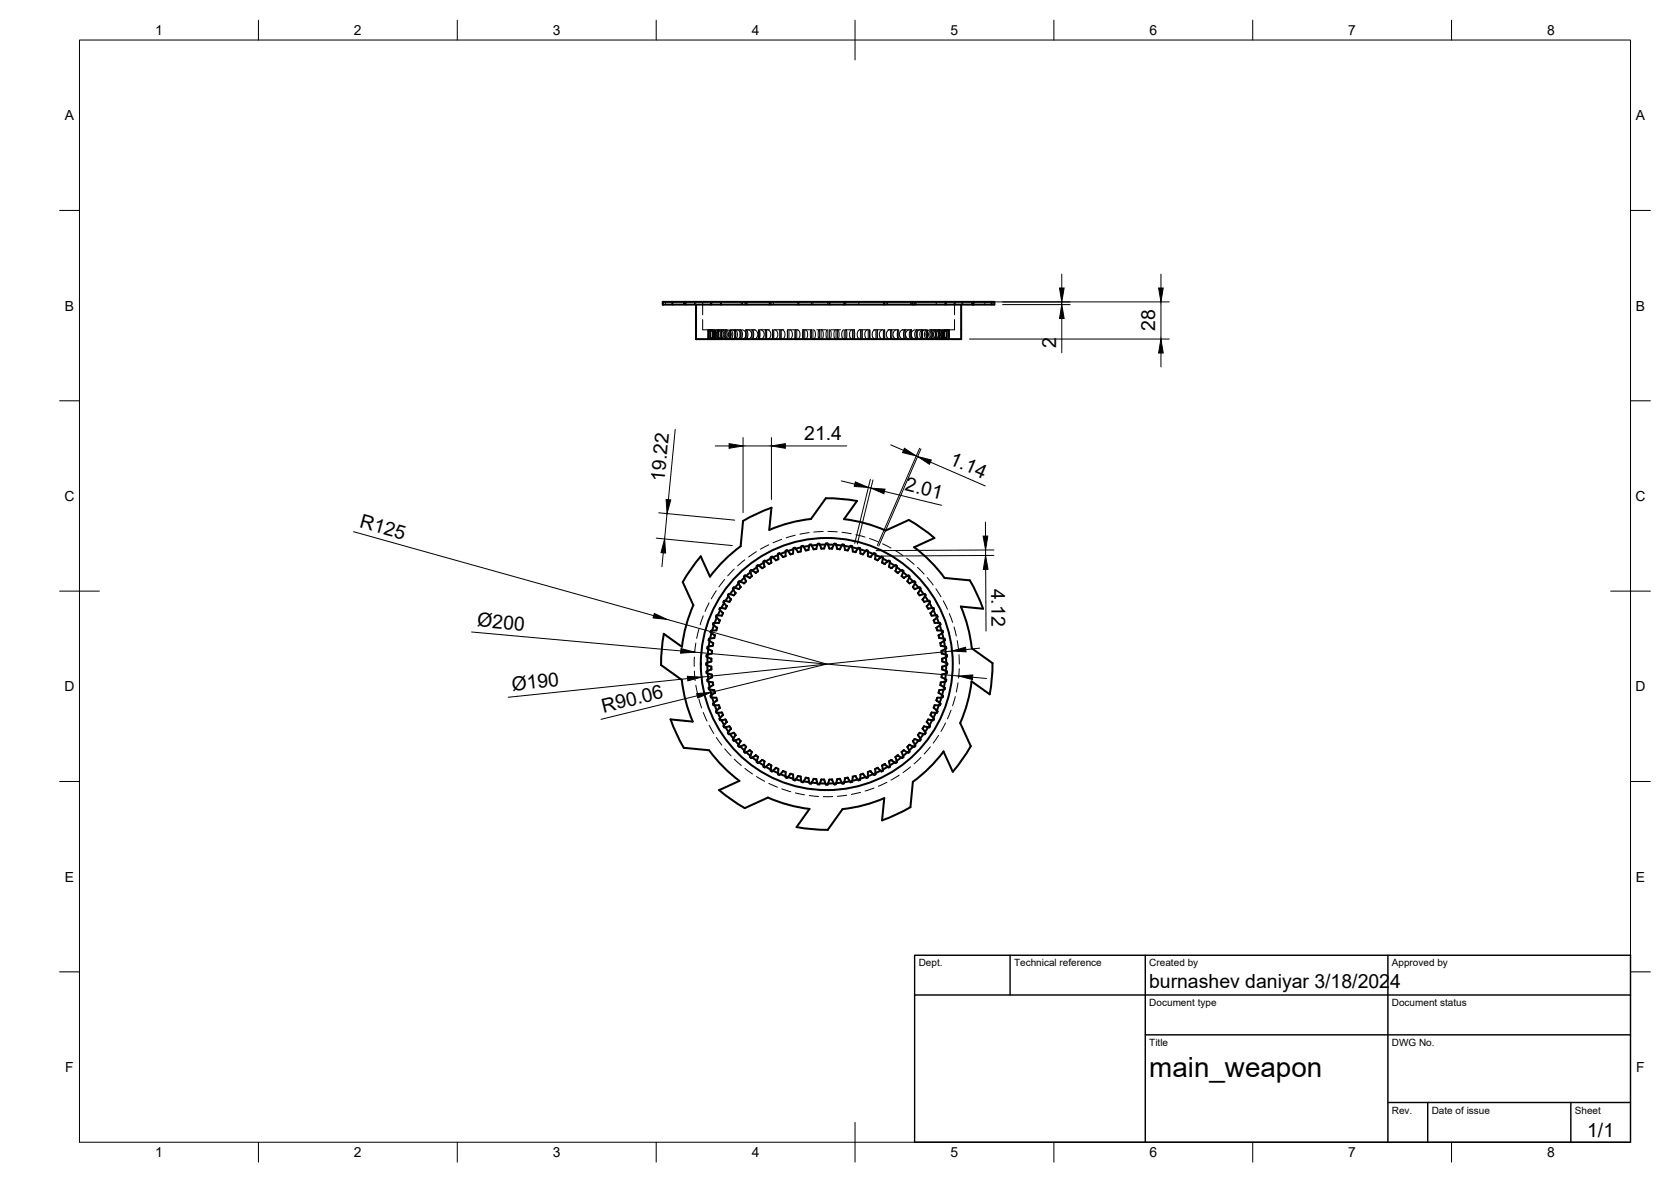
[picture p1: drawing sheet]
<svg xmlns="http://www.w3.org/2000/svg" width="420mm" height="297mm" viewBox="0 0 420 297" stroke-linecap="round" stroke-linejoin="round" font-family="sans-serif">
<!-- layer: Hidden -->
<g fill="none" stroke="#000" stroke-width=".25">
<path d="M167.4 75.9v.6M171.9 75.9v.6M172.1 75.9v.6M174.6 75.9v.6M174.8 75.9v.6M176.7 75.9v.6M176.7 75.9v3.2M179 75.9v.6M186.4 75.9v.6M186.7 75.9v.6M187.3 75.9v.6M193.9 75.9v.6"/>
<path d="M194.4 75.9v.6M204 75.9v.6M204.4 75.9v.6M208.1 75.9v.6M212.7 75.9v.6M215.9 75.9v.6M222.8 75.9v.6M223.1 75.9v.6M229 75.9v.6M230.3 75.9v.6M235.4 75.9v.6M237.9 75.9v.6"/>
<path d="M240 75.9v3.2M241.9 75.9v.6M242.1 75.9v.6M244.3 75.9v.6M244.8 75.9v.6M247.6 75.9v.6M250 75.9v.6M176.7 80.3v2.6h2.5M178 82.9v2.3M178.1 82.9v2.3M178.3 82.9v2.3M178.3 82.9l.7 .4 .3 .6-.3 .9-.7 .4z"/>
<path d="M178.4 82.9l.7 .3 .3 .7-.2 .9-.8 .4 .7-.4 .2-.6-.1-.8zM178.6 82.9l.6 .4 .3 .7-.2 .8-.7 .4M178.6 82.9l.7 .2 .4 .8-.3 .9-.8 .4zM178.7 82.9v2.3M178.9 82.9l.6 .4 .3 .6-.2 .9-.7 .4M179 82.9l.6 .2 .5 .8-.3 .9-.8 .4M179.1 82.9v2.3M179.2 82.9v2.3M179.3 82.9l.7 .4 .2 .8-.2 .7-.7 .4M179.5 82.9l.6 .2 .5 .8-.3 .9-.8 .4M179.7 82.9v2.3M179.9 82.9v2.3"/>
<path d="M180 82.9l.5 .3 .3 .8-.2 .8-.6 .4M180.1 82.9l.8 .4 .3 .7-.3 .8-.8 .4M180.4 82.9h2.3M180.5 82.9v2.3M180.6 82.9v2.3M180.7 82.9l.4 .2 .4 .8-.2 .9-.6 .4M180.9 82.9l.7 .3 .4 .7-.3 .9-.8 .4M181.4 82.9v2.3M181.5 82.9l.5 .2 .3 .7-.2 1-.6 .4zM181.8 82.9l.7 .2 .4 .8-.3 .9-.8 .4M182.4 82.9v2.3M182.5 82.9l.5 .3 .2 .9-.2 .8-.5 .3z"/>
<path d="M182.9 82.9l.7 .4 .3 .7-.3 .8-.7 .4M183.5 82.9v2.3M183.6 82.9l.4 .2 .3 .8-.2 .9-.5 .4M183.7 82.9v2.3M183.9 82.9h2.4v2.3M184 82.9l.7 .4 .3 .7-.3 .8-.7 .4M184.7 82.9v2.3M184.8 82.9l.4 .2 .2 .8-.1 .9-.5 .4M185 82.9v2.3M185.3 82.9l.7 .4 .2 .6-.2 .9-.7 .4M186.1 82.9v2.3M186.2 82.9l.3 .2 .2 .8-.1 .9-.4 .4"/>
<path d="M186.6 82.9l.7 .4 .3 .6-.3 .9-.7 .4M187.6 82.9l.3 .3 .2 .8-.2 .9-.3 .3M187.8 82.9v2.3M188.1 82.9l.7 .4 .2 .6-.2 .9-.7 .4M189.1 82.9v2.3M189.1 82.9l.4 1v.8l-.4 .5M189.4 82.9v2.3M189.6 82.9l.7 .3 .2 .7-.2 .9-.7 .4M189.9 82.9h-2.4v2.3M190.7 82.9v2.3M190.8 82.9l.3 .9-.1 1-.2 .4M191 82.9v2.3"/>
<path d="M191.1 82.9h2.4M191.3 82.9l.6 .4 .3 .7-.3 .8-.6 .4M192.4 82.9v2.3M192.5 82.9l.2 .8-.2 1.5M192.8 82.9v2.3M193 82.9l.5 .3 .3 .7-.2 .9-.6 .4M194.2 82.9l.2 .9-.2 1.4zM194.6 82.9v2.3M194.6 82.9h2.4M194.8 82.9l.5 .3 .3 .7-.3 1-.5 .3M196.1 82.9v2.3M196.4 82.9v2.3"/>
<path d="M196.7 82.9l.4 .2 .3 .7-.1 .9-.6 .5M198 82.9v2.3zM198.2 82.9h2.4M198.4 82.9v2.3M198.6 82.9l.5 .3 .1 .6-.1 1-.5 .4M199.9 82.9v2.3zM200.3 82.9v2.3M200.5 82.9l.4 .2 .2 .8v.8l-.6 .5M201.8 82.9h2.4M201.9 82.9l-.1 .5 .1 1.8M202 82.9v2.3M202.4 82.9v2.3"/>
<path d="M202.5 82.9l.4 .3 .2 .6-.1 1-.5 .4M203.9 82.9l-.1 .6 .1 1.7M204 82.9v2.3M204.4 82.9v2.3M204.6 82.9l.2 .2 .2 .7-.1 1-.3 .4M205.4 82.9h2.4M206 82.9l-.3 1.2 .3 1.1M206.1 82.9v2.3M206.5 82.9v2.3M206.6 82.9l.4 .8v1l-.4 .5M208 82.9l-.3 .9 .1 1 .2 .4M208.2 82.9v2.3"/>
<path d="M208.5 82.9v2.3M208.7 82.9l.3 .9-.1 1-.2 .4M208.9 82.9h2.4M210.1 82.9l-.4 .8v1l.4 .5M210.2 82.9v2.3M210.6 82.9v2.3M210.7 82.9l.3 1.2-.3 1.1M212.1 82.9l-.2 .2-.3 .7 .2 1 .3 .4M212.3 82.9v2.3M212.5 82.9h2.4M212.7 82.9v2.3M212.7 82.9l.2 .6-.2 1.7"/>
<path d="M214.1 82.9l-.3 .3-.2 .6 .1 1 .4 .4M214.3 82.9v2.3M214.7 82.9v2.3M214.8 82.9l.1 .5-.1 1.8M216.1 82.9h2.4M216.2 82.9l-.4 .2-.3 .8 .2 .9 .5 .4M216.3 82.9v2.3M216.7 82.9v2.3M218.1 82.9l-.5 .3-.2 .6 .2 1 .5 .4M218.3 82.9v2.3M218.7 82.9v2.3zM219.6 82.9h2.4"/>
<path d="M220 82.9l-.4 .2-.3 .7 .1 .9 .6 .5M220.2 82.9v2.3M220.6 82.9v2.3zM221.9 82.9l-.6 .3-.2 .7 .2 1 .6 .3M222.1 82.9v2.3M222.4 82.9v2.3l-.1-.9zM223.2 82.9h2.4M223.7 82.9l-.6 .4-.2 .6 .2 .9 .6 .4M223.9 82.9v2.3M224.2 82.9l-.2 .8 .2 1.5M224.3 82.9v2.3M225.4 82.9l-.6 .4-.3 .7 .3 .8 .6 .4"/>
<path d="M225.7 82.9v2.3M225.9 82.9l-.3 .9 .1 1 .2 .4M226 82.9v2.3M226.8 82.9h2.4v2.3M227.1 82.9l-.6 .3-.4 .7 .3 .9 .7 .4M227.3 82.9v2.3M227.5 82.9l-.3 1v.8l.3 .5M227.6 82.9v2.3M228.6 82.9l-.7 .4-.2 .6 .2 .9 .7 .4M228.9 82.9v2.3M229.1 82.9l-.3 .3-.2 .8 .2 .9 .3 .3M230.1 82.9l-.7 .4-.3 .6 .3 .9 .7 .4"/>
<path d="M230.5 82.9l-.3 .2-.2 .8 .1 .9 .4 .4M230.6 82.9v2.3M231.4 82.9l-.7 .4-.3 .6 .3 .9 .7 .4M231.7 82.9v2.3M231.8 82.9l-.3 .2-.2 .8 .1 .9 .4 .4M232 82.9v2.3M232.7 82.9l-.8 .4-.2 .7 .2 .8 .8 .4M232.7 83.1l.3-.2v2.3l-.5-.7-.1-.6zM232.7 82.9h-2.3v2.3M233.2 82.9v2.3M233.8 83.1l.4-.2v2.3l-.4-.3-.3-.5v-.7zM233.8 82.9l-.7 .4-.3 .7 .2 .8 .8 .4"/>
<path d="M234 82.9h2.3M234.3 82.9v2.3M234.7 83.1l.4-.2v2.3l-.4-.3-.3-.5v-.7zM234.9 82.9l-.7 .2-.4 .8 .3 .9 .8 .4M235.3 82.9v2.3M235.8 82.9l-.7 .3-.4 .7 .2 .9 .9 .4M236 82.9l-.5 .2-.3 .8 .2 .9 .6 .4M236.1 82.9v2.3M236.2 82.9v2.3M236.5 82.9l-.7 .4-.3 .7 .3 .8 .7 .4M236.7 82.9l-.6 .4-.2 .7 .2 .8 .6 .4M236.8 82.9v2.3"/>
<path d="M237 82.9v2.3M237.2 82.9l-.7 .2-.4 .8 .3 .9 .8 .4M237.3 83.3l.7-.4v2.3l-.6-.3-.3-.4-.1-.7zM237.3 82.9l-.6 .4-.2 .8 .2 .7 .6 .4M237.6 82.9v2.3M237.6 83.2l.7-.3-.7 .4-.3 .6 .3 .9 .7 .4-.7-.3-.3-.5v-.7zM237.6 83.3l.8-.4v2.3l-.7-.3-.3-.6v-.5zM237.7 82.9l-.7 .2-.4 .8 .3 .9 .8 .4M237.8 82.9l-.6 .4-.3 .6 .2 .9 .7 .4M238 82.9v2.3M238.1 82.9l-.7 .4-.2 .7 .2 .8 .7 .4M238.4 82.9v2.3"/>
<path d="M238.6 82.9v2.3M238.7 82.9v2.3M240 80.3v2.6h-2.5v2.3M190.2 138.6l-2 1.4M193.3 136.9l-2.1 1.1M196.6 135.5l-2.2 .9M200 134.5l-2.3 .7M203.5 133.8l-2.4 .4M207 133.6l-2.4 .1M208.2 133.5l2.3 .2M211.7 133.8l2.4 .3M215.2 134.4l2.3 .6"/>
<path d="M218.6 135.3l2.2 .9M221.9 136.7l2.1 1M225 138.3l2 1.3M175.7 158.1l-.5 2.3M176.8 154.8l-.8 2.2M178.3 151.5l-1 2.2M180.1 148.5l-1.2 2M182.2 145.6l-1.4 1.9M184.6 143l-1.6 1.7M187.3 140.7l-1.8 1.5M228 140.3l1.8 1.5M230.7 142.6l1.7 1.7"/>
<path d="M233.2 145.1l1.4 1.9M235.3 148l1.3 2M237.2 151l1 2.1M238.7 154.2l.8 2.2M239.9 157.6l.6 2.2M174.6 165.1l-.1 2.4M174.6 168.7l.2 2.3M175 161.6l-.3 2.3M175 172.2l.4 2.3M175.7 175.7l.7 2.2M176.8 179l1 2.2M239.1 178.5l-.9 2.1"/>
<path d="M240.2 175.1l-.7 2.2M240.7 161l.3 2.4M240.9 171.6l-.4 2.3M241.1 164.5l.1 2.4M241.2 168l-.2 2.4M178.3 182.3l1.2 2M180.1 185.3l1.4 1.9M182.2 188.2l1.6 1.7M184.6 190.8l1.8 1.6M187.3 193.1l1.9 1.4M190.2 195.1l2.1 1.2M193.3 196.9l2.2 .9"/>
<path d="M196.6 198.3l2.2 .7M200 199.3l2.3 .4M203.5 199.9l2.3 .3M212.9 199.8l-2.4 .3M216.4 199.1l-2.3 .5M219.8 198l-2.3 .8M223 196.6l-2.1 1M226.1 194.8l-2.1 1.2M228.9 192.7l-1.8 1.4M231.6 190.3l-1.8 1.7M233.9 187.7l-1.5 1.8M236 184.8l-1.3 1.9"/>
<path d="M237.7 181.7l-1.1 2.1M209.4 200.2h-2.4"/>
</g>
<!-- layer: Visible -->
<g fill="none" stroke="#000" stroke-width=".51">
<path d="M166.7 76.5h78.1M166.7 75.9v.6M169.1 75.9h-2.4v.6M172.4 75.9h-3.3v.6M175 76.5v8.7h66.7v-8.7M178.8 75.9h-6.4v.6M181.3 75.9h-2.5v.6M187.7 75.9h-6.4v.6M193.5 75.9h-5.8v.6M200.7 75.9h-7.2v.6M208.6 75.9h-7.9v.6M212.3 75.9h-3.7v.6"/>
<path d="M222.2 75.9h-9.9v.6M229.4 75.9h-7.2v.6M230 75.9h-.6v.6M237.7 75.9h-7.7v.6M240 76.5v-.6h4.6v.6M240 75.9h-2.3v.6M244.6 75.9h.2M244.8 76.5h5.2v-.6h-.7v.6M249.3 75.9h-4.5v.6M194.1 139.9l1 .9 .6-.3M194.1 139.9l-.3 .2M195.6 139.5l.1 1"/>
<path d="M195.6 139.5l-1.2 .6M196.2 139.2l-.2-.2-.4 .2v.3M196.2 139.2l.7 .8 .6-.3M197.5 138.7l-1.3 .5M197.9 138.3l.2 .2M197.9 138.3l-.4 .1v1.4M198.1 138.5l.7 .8 .6-.2M199.5 138l-1.4 .5M199.5 137.8l-.1 1.3M199.5 137.8l.4-.1 .8 1.1M201.5 137.5l-.2 1.1-.6 .2M201.5 137.5l-1.4 .4"/>
<path d="M202.1 137.4l-.2-.2h-.2l-.2 .1v.2M203.5 137.2l-.2 1-.7 .1-.5-.9M203.5 137.2l-1.4 .2M203.6 136.9l-.1 .3M203.9 136.8l.2 .3M204 136.8l-.4 .1M204.1 137.1l.5 1M205.5 137l-.2 1h-.7M205.5 136.9l-1.4 .2M206.1 136.9l-.1-.3h-.2l-.2 .1-.1 .3M206.1 136.9l.4 1M207.6 136.9l.1-.3h.2h.2l.1 .3"/>
<path d="M207.6 136.9l-.4 1h-.6M207.6 136.9h-1.5M208.2 136.9l.3 1M208.2 136.9h1.4M208.5 137.9h.7M209.6 136.9a.38 .38 0 0 1 .5-.2 .38 .38 0 0 1 .2 .5l.2 .8 .7 .1 .5-1M209.6 136.9l-.4 1M210.2 136.9l1.5 .2M211.7 137.1l.1-.3 .2 .1h.2l.1 .3M212.2 130.5l3.3-4.6-3.5-.5-4.4-.2-3.7 5.2a37.1 37.1 0 0 0-10.5 2.8l.6-5.6-4.1 1.7-3.1 1.6-.6 6.4a36.7 36.7 0 0 0-7.7 7.6l-2.3-5.1-2.2 2.8-2.3 3.6 2.6 5.9a36.8 36.8 0 0 0-2.8 10.4l-4.6-3.2-.5 3.4-.2 4.4 5.2 3.7a38.1 38.1 0 0 0 2.8 10.5l-5.6-.5 1.3 3.2 2 3.9M212.2 130.5a36.7 36.7 0 0 1 10.5 2.8M212.3 137.2l.2 1 .6 .1 .5-.7a.35 .35 0 0 1 .3-.4 .35 .35 0 0 1 .4 .3"/>
<path d="M212.3 137.2l1.4 .2M214.3 137.5l.1 1.1 .7 .2M214.3 137.5l1.4 .4M216.2 137.8l.1 .3M216.2 137.8l-.3-.2-.8 1.2M216.3 138.1l.1 1 .6 .2 .6-.8M216.3 138l1.4 .5M217.6 138.5l.2-.2h.2l.2 .1v.3M218.2 139.7l.6 .3M218.2 138.7v1.1M218.2 138.7l1.4 .5M219.6 139.2l.2-.2 .3 .2v.3"/>
<path d="M219.6 139.2l-.8 .8M220.1 139.5l-.1 1M220.1 139.5l1.3 .6M221.7 139.9l-1 .9-.6-.3M221.7 139.9l.3 .2v.3M222.7 133.3l5.8-2.6 3 1.8 3.5 2.7-5.2 2.3a35.9 35.9 0 0 1 7.7 7.7l6.3 .6 1.7 3.1 1.7 4.1M178.9 159.1l.9 .6-.2 .6-1.3 .2-.1 .4M178.9 159.1l-.3 1.4M179.4 156.6h1.4M179.4 156.5l-.1 .4 1 .9-.2 .6-.9 .1a.36 .36 0 0 0-.4 .1 .36 .36 0 0 0 .1 .5M179.5 157.1l-.4 1.4M180 155l.2 .2"/>
<path d="M180.2 155.2l.8 .7M180.2 155.2l-.5 1.3M180.5 154.7l-.3-.1-.2 .4M181 155.9l-.2 .6M181.1 152.8h.3M181.1 152.8l-.2 .3 .2 .2M181.1 153.3l.7 .8-.1 .2-.2 .4h-1M181.1 153.3l-.6 1.3M181.9 151.3l.9 1.1-.4 .6-1-.2M182.1 151.5l-.7 1.3M183 149.6l.2 .2M183.2 149.8l.6 .9-.4 .5-1.3-.2-.2 .3"/>
<path d="M183.2 149.8l-.8 1.2M183.5 149.3l-.3-.1-.2 .4M184.4 148.2l-.9 1.1M184.8 147.7a.4 .4 0 0 0-.5 .3 .4 .4 0 0 0 .3 .4l.4 .7M184.8 147.7l1 .4M185 149.1l-.4 .5-1.1-.3M185.6 146.3l.6 1.2-.4 .6M185.7 146.6l-.9 1.1M185.9 146.1l.2 .1M185.9 146.1l-.3 .2M187 144.9l.6 1.2M187.2 145.1l-1 1.1"/>
<path d="M187.6 146.1l-.5 .5-1-.4M188.6 143.5l.1 .3M188.7 143.8l.4 1-.5 .4-1.3-.6-.2 .3M188.7 143.8l-1.1 .9M190.2 142.2l.4 1.4-.5 .4-1.2-.7-.3 .2M190.3 142.5l-1.1 .9M190.8 142.2l-.2-.2-.3 .2M190.8 142.2l.9 .6M192 141.4l.2 1-.5 .4M192 141.4l-1.2 .8M192.5 141.1l-.2-.2-.3 .2v.3M193.8 140.1v.3"/>
<path d="M193.8 140.4l.2 1-.7 .3-.8-.6M193.8 140.4l-1.2 .7M222 140.4l-.2 1 .6 .4 .8-.7M222 140.4l1.2 .7M223.2 141.1a.37 .37 0 0 1 .5 0 .37 .37 0 0 1 0 .5l-.2 .8 .6 .4M223.8 141.4l1.2 .8M225.2 142l-1.1 .8M225.2 142l.3 .2M225.5 142.5l1.1 .9M225.5 142.2l-.4 1.3 .6 .5 .9-.6M226.6 143.4l.3-.1 .3 .2-.1 .3M226.7 144.8l.5 .4"/>
<path d="M227.1 143.8l1.1 .9M227.1 143.8l-.4 1M228.2 144.7l.2-.1 .3 .3M228.2 144.7l-1 .5M228.2 146.1l.4 .5 1-.4M228.6 145.1l-.4 1M228.6 145.1l1 1.1M228.7 144.9l-.1 .2M229.5 147.5l.5 .6M229.9 146.1l-.3 .1M229.9 146.1l.3 .2M230 148.1l.8-.3a.36 .36 0 0 1 .5-.1 .36 .36 0 0 1 .1 .5"/>
<path d="M230 146.6l-.5 1M230 146.6l1 1.1M230.2 146.3l-.2 .3M230.8 149.1l.4 .5 .9-.2a.35 .35 0 0 1 .4 0 .35 .35 0 0 1 .1 .4M231.4 148.2l-.6 .9M231.4 148.2l.8 1.1M232.6 149.8l-.6 .9 .3 .5 1.4-.2 .2 .3M232.6 149.8l.8 1.2M233.7 151.5l.7 1.3M233.7 151.5l-.7 .8 .3 .7 1.1-.2M233.9 151.3l-.2 .2M234.4 152.8h.3l.2 .3"/>
<path d="M234.7 153.3l-.7 .8 .2 .6h1.1M234.7 153.3l.6 1.3M234.9 153.1l-.2 .2M235 156.6h1.4M235.3 154.7l.3-.1 .2 .4M235.5 157.8l.1 .6 1.1 .1M235.5 155.2l-.7 .7 .2 .6M235.5 155.2l.6 1.3M235.8 155l-.3 .2M236 159.7l.2 .6 1 .2M236.3 157.1l.4 1.4M236.4 156.5l.1 .4-1.1 .9"/>
<path d="M236.7 158.5h.3l.1 .4-.2 .2M236.9 159.1l-.9 .6M236.9 159.1l.3 1.4M247.2 153l-5.6-.6a36.7 36.7 0 0 1 2.7 10.5l5.3 3.7-.2 3.5-.5 4.4-4.6-3.3a36.2 36.2 0 0 1-2.9 10.5l2.7 5.8-2.4 3.7-2.1 2.7M177.9 167.2l1 .3v.7l-1 .4M177.9 166.6l-.3 .1v.4l.3 .1M177.9 167.2v1.4M177.9 171.2l.3 .1M177.9 165.1l1 .5v.2v.4l-1 .4M177.9 168.6l-.3 .2 .1 .3 .2 .1M177.9 165.1v1.5M177.9 169.2l1.1 .3v.7l-.9 .5"/>
<path d="M177.9 164.5l-.2 .1-.1 .4 .3 .1M178 169.2l.1 1.5M178.1 170.7l-.3 .1 .1 .4M178.1 163.1l-.1 1.4M178.2 160.9l1.1 .7-.1 .7M178.2 162.5a.39 .39 0 0 0-.3 .4 .39 .39 0 0 0 .5 .3l.6 .4v.6l-1.1 .3M178.2 171.3l1 .2 .1 .6M178.2 172.9v.3l1.4 .2 .1 .7-.8 .6M178.2 171.3l.2 1.4M178.4 161.1l-.2 1.4M178.6 173.3l.3 1.4M178.9 174.7l-.1 .1a.4 .4 0 0 0 .1 .4 .4 .4 0 0 0 .4 .1l.8 .1"/>
<path d="M179.1 175.3l.4 1.3M179.2 162.3l-1 .2M179.3 172.2l-1.1 .7M179.5 176.6l-.1 .1a.41 .41 0 0 0 .1 .5 .41 .41 0 0 0 .4 0h.9l.2 .6M179.7 177.2l.5 1.4M180.1 175.3l.2 .7M180.3 176l-.8 .6M180.5 179.1h1l.3 .5-.7 .8M180.5 179.1h-.4M180.5 179.1l.6 1.3M181 177.8l-1 1 .2 .3M235 177.2l-.2 .6 1 1-.2 .3"/>
<path d="M235.3 179.1l-1.1-.1-.2 .6 .7 .8M235.3 179.1h.3M235.3 179.1l-.6 1.3M235.4 176l.9 .6M235.7 175.3l-.2 .7M236 174.1l.9 .6M236.1 177.2l-.6 1.4M236.3 176.6l.1 .1a.41 .41 0 0 1-.1 .5 .41 .41 0 0 1-.5 0h-.8M236.4 172.2l.9 .5M236.5 162.3l.8 .1a.44 .44 0 0 1 .6 .3 .44 .44 0 0 1-.5 .5l-.7 .4 .1 .7 1 .2M236.7 175.3l-.4 1.3M236.9 174.7l.1 .1a.4 .4 0 0 1-.1 .4 .4 .4 0 0 1-.4 .1l-.9 .1"/>
<path d="M237.2 160.5a.38 .38 0 0 1 .3 .4 .38 .38 0 0 1-.4 .3l-.7 .4 .2 .7M237.2 173.3l-1 .1-.2 .7M237.2 173.3l-.3 1.4M237.3 172.7l.3 .2-.1 .3-.3 .1M237.3 161.1l.3 1.4M237.6 171.3l-.3 1.4M237.7 170.7l.2 .1v.4M237.7 163.1l.1 1.4M237.8 164.5l.3 .1v.2v.2l-.3 .1M237.8 169.2l-1 .3-.1 .7 1 .5M237.8 169.2l-.1 1.5M237.8 165.1l-.9 .5v.6l.7 .3a.46 .46 0 0 1 .6 .4 .46 .46 0 0 1-.6 .4l-.7 .2v.7l.9 .4"/>
<path d="M237.8 168.6l.3 .3v.2l-.3 .1M237.9 165.1v1.5M237.9 171.2l-1.4 .3-.1 .6M237.9 167.2v1.4M171.9 187.9l6.4 .6a36.7 36.7 0 0 0 7.6 7.7M180.8 198.6l3.5 2.6 3 1.9 5.8-2.7M181.1 180.4l-.2 .2 .2 .4M181.4 181l1-.2 .3 .6-.8 1.1M181.4 181h-.3M181.4 181l.7 1.2M181.9 182.5l.2 .3 .3-.1M182.4 182.7l1-.2 .4 .6-.6 .8"/>
<path d="M182.4 182.7l.8 1.2M183 184.2l.2 .3h.3M183.2 183.9l-.2 .3M183.5 184.4l.9 1.2M184.6 184.2l-1.1 .3M184.6 184.1l.4 .6-.7 1.2 .2 .2M184.8 186.1l-.3 .1M184.8 186.1l.9 1M185.6 187.4l.3 .3 1.2-.5 .5 .4-.3 .7a.45 .45 0 0 0-.1 .7 .45 .45 0 0 0 .7-.1l.7-.4 .5 .5-.4 1M185.8 185.7l-1 .4M185.8 185.7l.4 .5-.6 1.2M185.9 196.2l-5.1 2.4"/>
<path d="M186.2 187.6l1 1M187.6 189l1.1 1M188.6 190.3l.3 .2M188.7 190l-.1 .3M189.2 190.4l1.1 .8M190.1 189.8l-1.2 .7M190.1 189.8l.5 .4-.4 1.3M190.3 191.5l.3 .2M190.8 191.6l.9-.6 .2 .1 .3 .2-.2 1.1M190.8 191.6l-.2 .2M190.8 191.6l1.2 .8M192 192.4v.1a.41 .41 0 0 0 .3 .3 .41 .41 0 0 0 .4-.2l.7-.6 .6 .3-.2 1.4"/>
<path d="M192.6 192.7l1.2 .7M194.4 193.7l1.2 .6M195.1 193l-1 .9-.3-.2M195.1 192.9l.6 .3M195.6 194.3v.3l.4 .2 .2-.3M195.7 193.2l-.1 1.1M196.2 194.5l.7-.7 .6 .2v1.4l.4 .1M196.2 194.5l1.3 .6M198.1 195.3l-.2 .2M198.1 195.3l1.4 .4M199.4 194.7l.1 .8a.36 .36 0 0 0 .1 .5 .36 .36 0 0 0 .5-.1M199.4 194.6l-.6-.2-.7 .9"/>
<path d="M200.1 195.9l1.4 .3M200.7 195l-.6 .9M200.7 195l.6 .2 .2 1.3 .4 .1M202.1 196.3l1.4 .3M203.5 196.6l-.2-1.1-.7-.1-.7 1.2M203.5 196.6l.1 .3M203.6 196.9h.4M204.1 196.7l-.2 .2M204.1 196.7l1.4 .1M204.6 195.7l-.5 1M204.6 195.7l.7 .1 .2 1M205.5 196.8l.1 .3"/>
<path d="M206.1 196.9l-.1 .2h-.4M206.1 196.8l1.5 .1M207.2 195.9l.4 1M207.2 195.9h-.7l-.4 1M207.6 196.9l.1 .3h.4l.1-.3M208.5 195.9l-.3 1M208.5 195.9h.7l.4 1M209.6 196.9l.2 .2h.3M209.6 196.8l-1.4 .1M211.2 195.7l.5 1M211.2 195.7l-.7 .1-.4 1.3M211.7 196.7l-1.5 .1"/>
<path d="M212.3 196.6l.2-1.1 .7-.1 .7 1.2M212.3 196.6l-.1 .3h-.4l-.1-.2M213.7 196.3l-1.4 .3M215.1 195l.6 .9M215.1 195l-.7 .2-.2 1.3-.3 .1M215.7 195.9l-1.4 .3M216.3 195.7l-.1 .3-.3 .1-.2-.2M216.3 194.7v1M216.4 194.6l.6-.2 .6 .9M217.7 195.3l-1.4 .4M218.2 194v1.1M218.2 195.1v.3l-.3 .1-.3-.2"/>
<path d="M218.8 193.8l.8 .7M218.8 193.8l-.6 .2M219.6 194.5l-1.4 .6M220.1 194.3v.3l-.3 .1-.2-.2M220.7 192.9l-.7 .3 .1 1.1M221.4 193.7l-1.3 .6M223.2 192.7l-1.2 .7M225 191.6l-1.2 .8M225.2 191.8l-1.1-.8-.6 .3 .2 .8a.45 .45 0 0 1-.1 .7 .45 .45 0 0 1-.7-.3l-.5-.5-.6 .3 .1 .8a.45 .45 0 0 1-.1 .7 .45 .45 0 0 1-.7-.4l-.5-.4M225.5 191.5l-.3 .2M225.7 189.8l1.2 .7M225.7 189.8l-.6 .4 .4 1.3"/>
<path d="M226.6 190.4l-1.1 .8M226.7 189l.4 1M227.1 190l.1 .3-.3 .2M227.2 188.5l1 .5M227.2 188.5l-.5 .5M228.2 189l-1.1 1M229.5 196.5l-.6 6.3-3.9 2-3.2 1.4 .5-5.6a37.7 37.7 0 0 1-10.4 2.7l-3.8 5.3-4.3-.3-3.5-.5M229.5 186.2l.5 1M229.6 187.6l-1 1M230 187.2l.2 .2M230.2 187.4l-.3 .3-1.2-.5-.5 .4 .3 .9a.36 .36 0 0 1 .1 .4 .36 .36 0 0 1-.4 .1M231 186.1l-1 1"/>
<path d="M231.2 184.1l-.4 .6 .7 1.2-.2 .2M231.3 186.2l-1.3-.5-.5 .5M232.2 184.4l-.8 1.2M232.6 183.9l.1 .2a.4 .4 0 0 1-.3 .4 .4 .4 0 0 1-.4-.1l-.8-.2M233.4 182.7l-.8 1.2M233.7 182.2l.2 .3M233.9 182.5l-.2 .3-1.4-.3-.3 .6 .6 .8M234.4 181l-1-.2-.4 .6 .7 .8M234.4 181l-.7 1.2M234.7 180.4l.2 .3M234.9 180.6l-.2 .4h-.3M239.6 194l-2.3-5.2a36.7 36.7 0 0 1-7.8 7.7"/>
<path d="M193.1 200.4a36.7 36.7 0 0 0 10.4 2.9l-3.2 4.6"/>
<circle cx="207.9" cy="166.9" r="31.7"/>
</g>
<circle cx="166.7" cy="75.9" r=".25" fill="#000"/>
<!-- layer: BORDER -->
<g fill="none" stroke="#000" stroke-width=".25">
<path d="M20 10.1h390v276.9h-390zM65 5.1v5M115 5.1v5M165 5.1v5M215 5.1v10M265 5.1v5M315 5.1v5M365 5.1v5M15 52.9h5M410 52.9h5M15 100.7h5M410 100.7h5"/>
<path d="M15 148.6h10M405 148.6h10M15 196.4h5M410 196.4h5M15 244.2h5M410 244.2h5M65 287v5M115 287v5M165 287v5M215 282.1v9.9M265 287v5M315 287v5"/>
<path d="M365 287v5"/>
</g>
<!-- layer: TITLEBLOCK -->
<path d="M230 240.1h180v46.9h-180zM230 250h180M254 240.1v9.9M288 240.1v46.9M349 240.1v46.9M288 260.1h122M349 277.1h61M359 277.1v9.9M395 277.1v9.9" fill="none" stroke="#000" stroke-width=".36"/>
<!-- layer: FD_Dimensions -->
<g fill="none" stroke="#000" stroke-width=".25">
<path d="M246.6 75.9h47.4M252.1 76.5h17M267 68.9v3.5M267 75.9v.6M291.9 68.9v3.5M291.9 75.9v9.3M243.8 85.2h50.2M267 80v8.7M291.9 88.7v3.5M169.8 107.9l-1.7 17.7M179.8 112.1h3.5M186.8 110v18.8"/>
<path d="M186.8 112.1h7.2M194 110v15.5M197.5 112.1h15.4M224 111.8l3.2 1.4M230.4 114.6l.3 .1M231.2 112.7l-10.6 24.4M231.6 112.8l-10.6 24.4M233.9 116.1l13.8 6M88.9 133.6l75.5 21.1M165 135.2l19.1 1.9M165.7 128.9l19 1.8M166.8 138.9l-.4 3.5"/>
<path d="M167.7 129.1l-.6 6.4M211.5 120.8l3.4 .9M218.3 122.5l.7 .2M218.8 120.5l-3.9 16.1M219.5 120.6l-3.9 16.1M222.4 123.5l14.3 3.5M247.8 131.2v3.5M247.8 138.2v1.4M249.9 138.2l-29.6 .2M249.9 139.6l-29.6 .1M118.6 158.8l52.6 4.8M167.7 155.7l40.2 11.2-29.2 7.1"/>
<path d="M247.8 143.1l.1 15.5M172.9 170.5l-45.1 4.7M174.7 163.9l66.4 6M175.3 174.8l-24.2 6M239.4 163.6l-63 6.6M244.6 170.2l3.5 .3M246.3 162.9l-3.5 .3"/>
</g>
<g fill="#000" stroke="#000" stroke-width=".25">
<path d="M266.4 72.4h1.2l-.6 3.5zM291.3 72.4h1.2l-.6 3.5zM267 76.5l.6 3.5h-1.2zM291.9 85.2l.6 3.5h-1.2zM183.3 111.5l3.5 .6-3.5 .6zM194 112.1l3.5-.6v1.2zM227.4 112.7l3 1.9-3.5-.9zM230.7 114.7l3.5 .9-.5 1.1zM167.1 135.5l.3 3.5-1.2-.1zM167.5 125.5l1.2 .1-1 3.5zM215.1 121.1l3.2 1.4-3.5-.3zM219 122.7l3.5 .2-.3 1.2z"/>
<path d="M247.2 134.7h1.2l-.6 3.5zM164.5 154.2l3.2 1.5-3.5-.4zM247.8 139.6l.6 3.5h-1.2zM171.2 163l3.5 .9-3.6 .3zM172.8 170l3.6 .2-3.4 .9zM175.2 174.3l3.5-.3-3.2 1.4zM239.4 163.6l3.4-.9 .1 1.1zM241.1 169.9l3.5-.3-.1 1.2z"/>
</g>
<text font-size="7" x="289" y="270.6">main_weapon</text>
<g font-size="4.9">
<text x="290.4" y="83.2" transform="rotate(-90 290.4 83.2)">28</text>
<text x="265.6" y="87.4" transform="rotate(-90 265.6 87.4)">2</text>
<text x="202.2" y="110.7">21.4</text>
<text x="238.5" y="116.6" transform="rotate(23 238.5 116.6)">1.14</text>
<text x="167" y="121.1" transform="rotate(-84 167 121.1)">19.22</text>
<text x="227.4" y="123.2" transform="rotate(14 227.4 123.2)">2.01</text>
<text x="90.3" y="132.5" transform="rotate(16 90.3 132.5)">R125</text>
<text x="249.3" y="147.9" transform="rotate(90 249.3 147.9)">4.12</text>
<text x="119.9" y="157.4" transform="rotate(5 119.9 157.4)">Ø200</text>
<text x="128.8" y="173.6" transform="rotate(-6 128.8 173.6)">Ø190</text>
<text x="151.8" y="179.1" transform="rotate(-14 151.8 179.1)">R90.06</text>
<text x="288.9" y="248.4">burnashev daniyar 3/18/2024</text>
<text x="399.1" y="285.7">1/1</text>
</g>
<g font-size="3.5">
<text x="39" y="8.8">1</text>
<text x="89" y="8.8">2</text>
<text x="139" y="8.8">3</text>
<text x="189" y="8.8">4</text>
<text x="239" y="8.8">5</text>
<text x="289" y="8.8">6</text>
<text x="339" y="8.8">7</text>
<text x="389" y="8.8">8</text>
<text x="16.3" y="30.2">A</text>
<text x="411.3" y="30.2">A</text>
<text x="16.3" y="78">B</text>
<text x="411.3" y="78">B</text>
<text x="16.2" y="125.9">C</text>
<text x="411.2" y="125.9">C</text>
<text x="16.2" y="173.7">D</text>
<text x="411.2" y="173.7">D</text>
<text x="16.3" y="221.6">E</text>
<text x="411.3" y="221.6">E</text>
<text x="16.4" y="269.4">F</text>
<text x="411.4" y="269.4">F</text>
<text x="39" y="290.8">1</text>
<text x="89" y="290.8">2</text>
<text x="139" y="290.8">3</text>
<text x="189" y="290.8">4</text>
<text x="239" y="290.8">5</text>
<text x="289" y="290.8">6</text>
<text x="339" y="290.8">7</text>
<text x="389" y="290.8">8</text>
</g>
<g font-size="2.5">
<text x="231" y="242.9">Dept.</text>
<text x="255" y="242.9">Technical reference</text>
<text x="289" y="242.9">Created by</text>
<text x="350" y="242.9">Approved by</text>
<text x="289" y="252.8">Document type</text>
<text x="350" y="252.8">Document status</text>
<text x="289" y="262.9">Title</text>
<text x="350" y="262.9">DWG No.</text>
<text x="350" y="279.9">Rev.</text>
<text x="360" y="279.9">Date of issue</text>
<text x="396" y="279.9">Sheet</text>
</g>
</svg>
